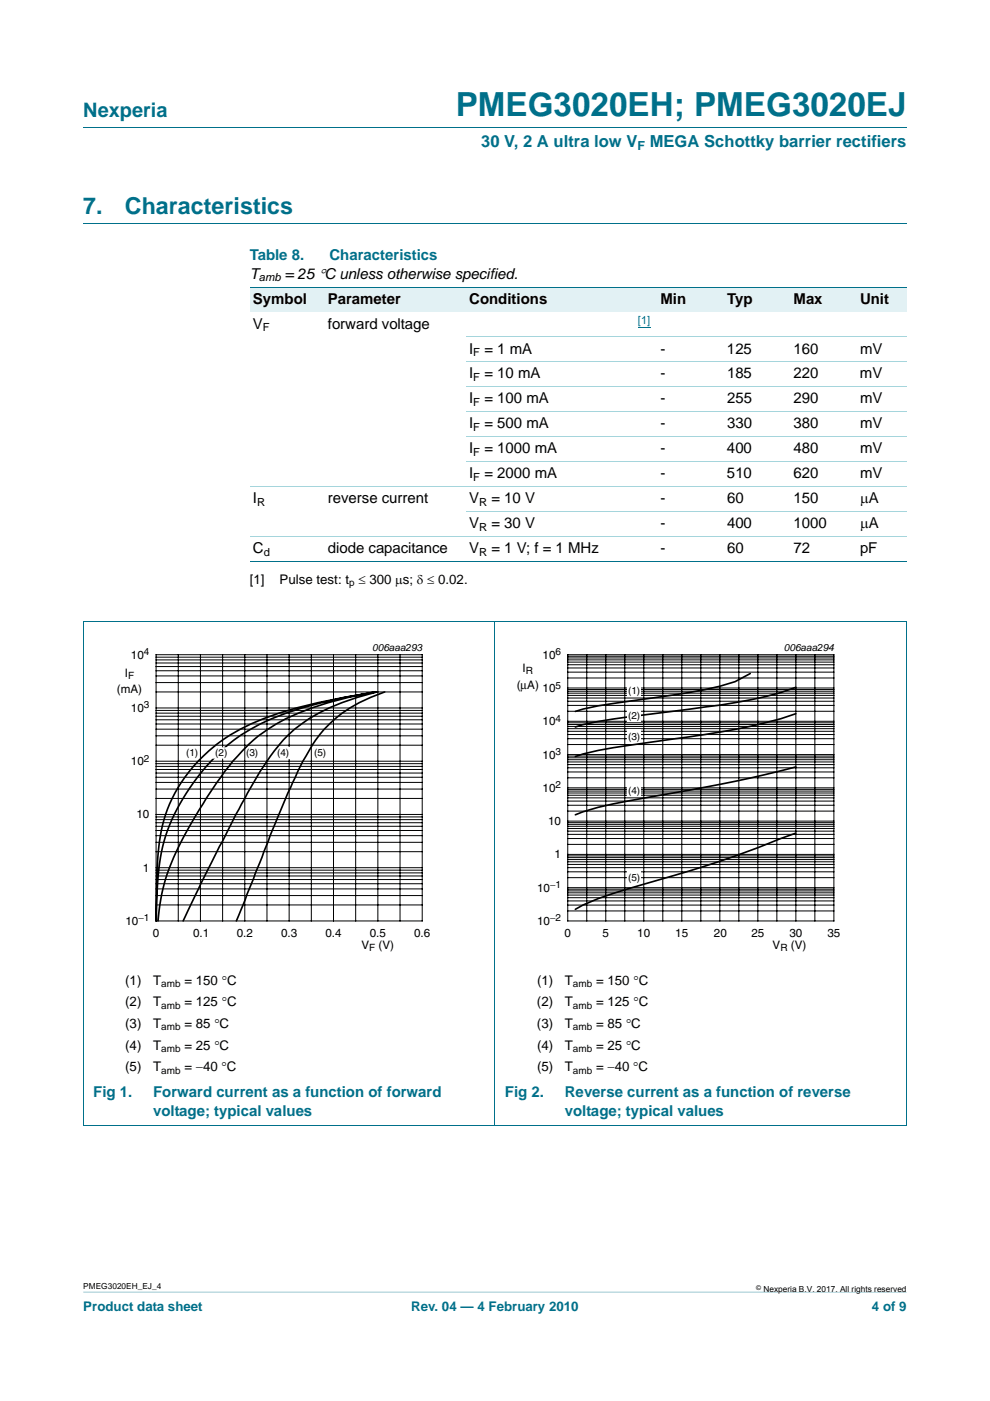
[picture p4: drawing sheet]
<svg xmlns="http://www.w3.org/2000/svg" width="210mm" height="297mm" viewBox="0 0 210 297" stroke-linecap="round" stroke-linejoin="round" font-family="sans-serif">
<path d="M17.7 273.9l174.6 .1z" fill="#00708a"/>
<path d="M17.7 27h174.6M17.7 47.4h174.6" fill="none" stroke="#00708a" stroke-width=".21"/>
<g fill="#e2f1f4">
<path d="M53 60.9h15.8v5.2h-15.8z"/>
<path d="M68.8 60.9h30v5.2h-30z"/>
<path d="M98.8 60.9h31.8v5.2h-31.8z"/>
<path d="M130.6 60.9h22.9v5.2h-22.9z"/>
<path d="M153.5 60.9h14.1v5.2h-14.1z"/>
<path d="M167.6 60.9h14.1v5.2h-14.1z"/>
<path d="M181.7 60.9h10.6v5.2h-10.6z"/>
</g>
<path d="M135.3 69.4h2.7" fill="none" stroke="#00f" stroke-width=".21"/>
<path d="M53 60.9h139.3M53 119.1h139.3M17.6 131.8h174.7M17.7 131.8v106.8M105 131.7v107M192.3 131.8v106.8M17.6 238.7h174.7" fill="none" stroke="#00708a" stroke-width=".21"/>
<path d="M98.8 71.4h93.5M98.8 76.7h93.5M98.8 82h93.5M98.8 87.3h93.5M98.8 92.6h93.5M98.8 97.9h93.5M53 103.2h139.3M53 113.8h139.3M98.8 108.5h93.5" fill="none" stroke="#a5d5dc" stroke-width=".21"/>
<path d="M20.4 136h81.9v66.3h-81.9z" fill="none" stroke="#fff" stroke-width=".21"/>
<g fill="none" stroke="#000" stroke-width=".21">
<path d="M33.1 138.8h56.5v56.5h-56.5zM33.1 139.9h56.5M33.1 139.3h56.5M37.8 138.8v56.5M42.5 138.8v56.5M47.2 138.8v56.5M51.9 138.8v56.5M56.6 138.8v56.5M61.3 138.8v56.5M66 138.8v56.5M70.7 138.8v56.5M75.4 138.8v56.5"/>
<path d="M80.1 138.8v56.5M84.8 138.8v56.5M33.1 158h56.5M33.1 156h56.5M33.1 154.6h56.5M33.1 153.5h56.5M33.1 152.6h56.5M33.1 151.9h56.5M33.1 151.2h56.5M33.1 150.6h56.5M33.1 150.1h56.5M33.1 146.7h56.5"/>
<path d="M33.1 144.7h56.5M33.1 143.3h56.5M33.1 142.2h56.5M33.1 141.3h56.5M33.1 140.6h56.5M33.1 178.6h56.5M33.1 177.2h56.5M33.1 176.1h56.5M33.1 175.2h56.5M33.1 174.4h56.5M33.1 173.8h56.5M33.1 173.2h56.5"/>
<path d="M33.1 172.7h56.5M33.1 169.3h56.5M33.1 167.3h56.5M33.1 165.9h56.5M33.1 164.8h56.5M33.1 163.9h56.5M33.1 163.1h56.5M33.1 162.5h56.5M33.1 161.9h56.5M33.1 161.4h56.5M33.1 191.9h56.5M33.1 189.9h56.5"/>
<path d="M33.1 188.5h56.5M33.1 187.4h56.5M33.1 186.5h56.5M33.1 185.7h56.5M33.1 185.1h56.5M33.1 184.5h56.5M33.1 184h56.5M33.1 180.6h56.5"/>
</g>
<path d="M79.4 146.7a68.6 68.6 0 0 0-20.8 6.8 36.9 36.9 0 0 0-11.8 11.3 92.3 92.3 0 0 0-11.3 20.3 40.3 40.3 0 0 0-2 10.2M79.7 146.7a98.6 98.6 0 0 0-22 5.7 38.3 38.3 0 0 0-18.2 15.8 36.8 36.8 0 0 0-6.1 20.3l-.3 6.8M79.8 146.7a119.1 119.1 0 0 0-23.9 5.7 33.4 33.4 0 0 0-21.1 21.4 67.6 67.6 0 0 0-1.7 17v4.5M79.9 146.7a42.2 42.2 0 0 0-17.4 7.9 43.7 43.7 0 0 0-9.4 12.4l-6.6 12.5-7.7 15.8M81.6 146.7a27.4 27.4 0 0 0-14.6 10.2 80.4 80.4 0 0 0-7.4 14.7l-9.5 23.7" fill="none" stroke="#000" stroke-width=".35"/>
<g fill="#fff">
<path d="M38.6 158.4h3v2.4h-3z"/>
<path d="M45.9 158.4h2.8v2.4h-3.8z"/>
<path d="M52.8 158.4h2.2v2.4h-2.2z"/>
<path d="M59.4 158.4h2.2v2.4h-2.2z"/>
<path d="M66.4 158.4h3v2.4h-3z"/>
</g>
<path d="M107.7 136h81.9v66.3h-81.9z" fill="none" stroke="#fff" stroke-width=".21"/>
<g fill="none" stroke="#000" stroke-width=".21">
<path d="M120.4 138.8h56.5v56.5h-56.5zM120.4 139.9h56.5M120.4 139.5h56.5M120.4 139.1h56.5M124.5 138.8v56.5M128.5 138.8v56.5M132.5 138.8v56.5M136.5 138.8v56.5M140.6 138.8v56.5M144.6 138.8v56.5M148.6 138.8v56.5M152.7 138.8v56.5"/>
<path d="M156.7 138.8v56.5M160.7 138.8v56.5M164.8 138.8v56.5M168.8 138.8v56.5M172.8 138.8v56.5M120.4 160h56.5M120.4 157.9h56.5M120.4 156.6h56.5M120.4 155.7h56.5M120.4 155.1h56.5M120.4 154.5h56.5M120.4 154h56.5"/>
<path d="M120.4 153.6h56.5M120.4 153.3h56.5M120.4 152.9h56.5M120.4 150.8h56.5M120.4 149.6h56.5M120.4 148.7h56.5M120.4 148h56.5M120.4 147.4h56.5M120.4 147h56.5M120.4 146.6h56.5M120.4 146.2h56.5M120.4 145.9h56.5"/>
<path d="M120.4 143.7h56.5M120.4 142.5h56.5M120.4 141.6h56.5M120.4 140.9h56.5M120.4 140.4h56.5M120.4 179h56.5M120.4 177.8h56.5M120.4 176.9h56.5M120.4 176.2h56.5M120.4 175.7h56.5M120.4 175.2h56.5M120.4 174.8h56.5"/>
<path d="M120.4 174.4h56.5M120.4 174.1h56.5M120.4 172h56.5M120.4 170.7h56.5M120.4 169.8h56.5M120.4 169.2h56.5M120.4 168.6h56.5M120.4 168.1h56.5M120.4 167.7h56.5M120.4 167.4h56.5M120.4 167h56.5M120.4 164.9h56.5"/>
<path d="M120.4 163.7h56.5M120.4 162.8h56.5M120.4 162.1h56.5M120.4 161.5h56.5M120.4 161.1h56.5M120.4 160.7h56.5M120.4 160.3h56.5M120.4 193.1h56.5M120.4 191.9h56.5M120.4 191h56.5M120.4 190.3h56.5M120.4 189.8h56.5"/>
<path d="M120.4 189.3h56.5M120.4 188.9h56.5M120.4 188.5h56.5M120.4 188.2h56.5M120.4 186.1h56.5M120.4 184.8h56.5M120.4 184h56.5M120.4 183.3h56.5M120.4 182.7h56.5M120.4 182.2h56.5M120.4 181.8h56.5M120.4 181.5h56.5"/>
<path d="M120.4 181.1h56.5"/>
</g>
<path d="M159.1 142.8l-3.2 1.7a114 114 0 0 1-19.3 3.7l-3.3 .5a63.4 63.4 0 0 0-11.3 2.1M168.8 151.3a114.6 114.6 0 0 1-22.6 4.9l-9.6 1.4a90.4 90.4 0 0 0-14.6 2.8M168.8 145.7a83.4 83.4 0 0 1-19.3 4.2l-12.9 1.7a98.7 98.7 0 0 0-14.6 2.5M168.8 176.6l-3.2 1.2a238.3 238.3 0 0 1-29 9.7 91.2 91.2 0 0 0-13 4.4l-1.6 .9M168.8 162.6a390.6 390.6 0 0 1-35.5 7.2 53.9 53.9 0 0 0-11.3 3" fill="none" stroke="#000" stroke-width=".35"/>
<g fill="#fff">
<path d="M133.1 145.1h2.8v2.6h-2.8z"/>
<path d="M133.1 154.7h2.8v2.6h-2.8z"/>
<path d="M133.1 150.5h2.8v2.6h-2.8z"/>
<path d="M133.1 166.3h2.8v2.6h-2.8z"/>
<path d="M133.1 184.8h2.8v2.6h-2.8z"/>
</g>
<text font-size="7" fill="#00708a" x="96.7" y="24.6">PMEG3020EH; PMEG3020EJ</text>
<g font-size="4.9" fill="#00708a">
<text x="17.7" y="45.4">7.</text>
<text x="26.5" y="45.4">Characteristics</text>
</g>
<text font-size="4.2" fill="#00708a" x="17.7" y="24.9">Nexperia</text>
<g font-size="3.5" fill="#00708a">
<text x="102" y="31.1">30 V, 2 A ultra low V</text>
<text x="137.8" y="31.1">MEGA Schottky barrier rectifiers</text>
</g>
<g font-size="3.2" fill="#00708a">
<text x="53" y="55.2">Table 8.</text>
<text x="69.9" y="55.2">Characteristics</text>
<text x="19.8" y="232.7">Fig 1.</text>
<text x="32.5" y="232.7">Forward current as a function of forward</text>
<text x="107.1" y="232.7">Fig 2.</text>
<text x="119.8" y="232.7">Reverse current as a function of reverse</text>
<text x="32.5" y="236.5">voltage; typical values</text>
<text x="119.8" y="236.5">voltage; typical values</text>
</g>
<g font-size="3.2">
<text x="53" y="59.1">T</text>
<text x="60.4" y="59.1">= 25 °C unless otherwise specified.</text>
<text x="53.7" y="64.4">Symbol</text>
<text x="69.5" y="64.4">Parameter</text>
<text x="99.5" y="64.4">Conditions</text>
<text x="140.1" y="64.4">Min</text>
<text x="154.2" y="64.4">Typ</text>
<text x="168.3" y="64.4">Max</text>
<text x="182.4" y="64.4">Unit</text>
<text x="53.7" y="69.7">V</text>
<text x="69.5" y="69.7">forward voltage</text>
<text x="99.5" y="75">I</text>
<text x="102.7" y="75">= 1 mA</text>
<text x="140.1" y="75">-</text>
<text x="154.2" y="75">125</text>
<text x="168.3" y="75">160</text>
<text x="182.4" y="75">mV</text>
<text x="99.5" y="80.2">I</text>
<text x="102.7" y="80.2">= 10 mA</text>
<text x="140.1" y="80.2">-</text>
<text x="154.2" y="80.2">185</text>
<text x="168.3" y="80.2">220</text>
<text x="182.4" y="80.2">mV</text>
<text x="99.5" y="85.5">I</text>
<text x="102.7" y="85.5">= 100 mA</text>
<text x="140.1" y="85.5">-</text>
<text x="154.2" y="85.5">255</text>
<text x="168.3" y="85.5">290</text>
<text x="182.4" y="85.5">mV</text>
<text x="99.5" y="90.8">I</text>
<text x="102.7" y="90.8">= 500 mA</text>
<text x="140.1" y="90.8">-</text>
<text x="154.2" y="90.8">330</text>
<text x="168.3" y="90.8">380</text>
<text x="182.4" y="90.8">mV</text>
<text x="99.5" y="96.1">I</text>
<text x="99.5" y="101.4">I</text>
<text x="102.7" y="96.1">= 1000 mA</text>
<text x="102.7" y="101.4">= 2000 mA</text>
<text x="140.1" y="96.1">-</text>
<text x="140.1" y="101.4">-</text>
<text x="154.2" y="96.1">400</text>
<text x="154.2" y="101.4">510</text>
<text x="168.3" y="96.1">480</text>
<text x="168.3" y="101.4">620</text>
<text x="182.4" y="96.1">mV</text>
<text x="182.4" y="101.4">mV</text>
<text x="53.7" y="106.7">I</text>
<text x="69.5" y="106.7">reverse current</text>
<text x="99.5" y="106.7">V</text>
<text x="104.2" y="106.7">= 10 V</text>
<text x="140.1" y="106.7">-</text>
<text x="154.2" y="106.7">60</text>
<text x="168.3" y="106.7">150</text>
<text x="182.4" y="106.7">μA</text>
<text x="99.5" y="112">V</text>
<text x="104.2" y="112">= 30 V</text>
<text x="140.1" y="112">-</text>
<text x="154.2" y="112">400</text>
<text x="168.3" y="112">1000</text>
<text x="182.4" y="112">μA</text>
<text x="53.7" y="117.3">C</text>
<text x="69.5" y="117.3">diode capacitance</text>
<text x="99.5" y="117.3">V</text>
<text x="104.2" y="117.3">= 1 V; f = 1 MHz</text>
<text x="140.1" y="117.3">-</text>
<text x="154.2" y="117.3">60</text>
<text x="168.3" y="117.3">72</text>
<text x="182.4" y="117.3">pF</text>
</g>
<g font-size="2.8">
<text x="53" y="123.8">[1]</text>
<text x="59.3" y="123.8">Pulse test: t ≤ 300 μs; δ ≤ 0.02.</text>
<text x="26.6" y="208.8">(1)</text>
<text x="32.5" y="208.8">T</text>
<text x="39.1" y="208.8">= 150 °C</text>
<text x="113.9" y="208.8">(1)</text>
<text x="119.8" y="208.8">T</text>
<text x="126.4" y="208.8">= 150 °C</text>
<text x="26.6" y="213.4">(2)</text>
<text x="32.5" y="213.4">T</text>
<text x="39.1" y="213.4">= 125 °C</text>
<text x="113.9" y="213.4">(2)</text>
<text x="119.8" y="213.4">T</text>
<text x="126.4" y="213.4">= 125 °C</text>
<text x="26.6" y="218">(3)</text>
<text x="32.5" y="218">T</text>
<text x="39.1" y="218">= 85 °C</text>
<text x="113.9" y="218">(3)</text>
<text x="119.8" y="218">T</text>
<text x="126.4" y="218">= 85 °C</text>
<text x="26.6" y="222.5">(4)</text>
<text x="26.6" y="227.1">(5)</text>
<text x="32.5" y="222.5">T</text>
<text x="32.5" y="227.1">T</text>
<text x="39.1" y="222.5">= 25 °C</text>
<text x="39.1" y="227.1">= −40 °C</text>
<text x="113.9" y="222.5">(4)</text>
<text x="113.9" y="227.1">(5)</text>
<text x="119.8" y="222.5">T</text>
<text x="119.8" y="227.1">T</text>
<text x="126.4" y="222.5">= 25 °C</text>
<text x="126.4" y="227.1">= −40 °C</text>
</g>
<g font-size="2.8" fill="#00708a">
<text x="17.7" y="277.9">Product data sheet</text>
<text x="87.2" y="277.9">Rev. 04 — 4 February 2010</text>
<text x="184.9" y="277.9">4 of 9</text>
</g>
<text font-size="2.6" fill="#00708a" x="135.2" y="31.7">F</text>
<g font-size="2.5">
<text x="26.5" y="143.4">I</text>
<text x="27.8" y="139.7">10</text>
<text x="110.8" y="142.5">I</text>
<text x="115.1" y="139.7">10</text>
<text x="24.8" y="146.9">(mA)</text>
<text x="109.6" y="146">(μA)</text>
<text x="115.1" y="146.7">10</text>
<text x="27.8" y="150.9">10</text>
<text x="115.1" y="153.8">10</text>
<text x="115.1" y="160.8">10</text>
<text x="27.8" y="162.2">10</text>
<text x="115.1" y="167.9">10</text>
<text x="28.9" y="173.5">10</text>
<text x="116.3" y="174.9">10</text>
<text x="30.3" y="184.8">1</text>
<text x="117.6" y="182">1</text>
<text x="113.9" y="189.1">10</text>
<text x="26.6" y="196.1">10</text>
<text x="113.9" y="196.1">10</text>
<text x="32.4" y="198.6">0</text>
<text x="40.9" y="198.6">0.1</text>
<text x="50.2" y="198.6">0.2</text>
<text x="59.6" y="198.6">0.3</text>
<text x="69" y="198.6">0.4</text>
<text x="76.7" y="201.2">V</text>
<text x="78.4" y="198.6">0.5</text>
<text x="80.3" y="201.2">(V)</text>
<text x="87.8" y="198.6">0.6</text>
<text x="119.7" y="198.6">0</text>
<text x="127.8" y="198.6">5</text>
<text x="135.2" y="198.6">10</text>
<text x="143.2" y="198.6">15</text>
<text x="151.4" y="198.6">20</text>
<text x="159.4" y="198.6">25</text>
<text x="163.9" y="201.2">V</text>
<text x="167.4" y="198.6">30</text>
<text x="167.7" y="201.2">(V)</text>
<text x="175.5" y="198.6">35</text>
</g>
<g font-size="2.4">
<text x="54.9" y="59.6">amb</text>
<text x="55.8" y="70.2">F</text>
<text x="100.4" y="75.5">F</text>
<text x="100.4" y="80.8">F</text>
<text x="100.4" y="86.1">F</text>
<text x="100.4" y="91.4">F</text>
<text x="100.4" y="96.7">F</text>
<text x="100.4" y="102">F</text>
<text x="54.5" y="107.3">R</text>
<text x="101.6" y="107.3">R</text>
<text x="101.6" y="112.6">R</text>
<text x="55.9" y="117.9">d</text>
<text x="101.6" y="117.9">R</text>
</g>
<text font-size="2.4" fill="#00f" x="135.3" y="68.7">[1]</text>
<g font-size="2.1">
<text x="74" y="124.3">p</text>
<text x="79" y="138">006aaa293</text>
<text x="166.3" y="138">006aaa294</text>
<text x="27.2" y="143.9">F</text>
<text x="30.5" y="138.9">4</text>
<text x="111.5" y="143">R</text>
<text x="117.8" y="138.9">6</text>
<text x="117.8" y="146">5</text>
<text x="133.2" y="147.1">(1)</text>
<text x="30.5" y="150.2">3</text>
<text x="117.8" y="153">4</text>
<text x="133.2" y="152.4">(2)</text>
<text x="30.5" y="161.5">2</text>
<text x="39.5" y="160.3">(1)</text>
<text x="45.7" y="160.3">(2)</text>
<text x="52.2" y="160.3">(3)</text>
<text x="58.8" y="160.3">(4)</text>
<text x="66.6" y="160.3">(5)</text>
<text x="117.8" y="160.1">3</text>
<text x="133.2" y="156.8">(3)</text>
<text x="117.8" y="167.1">2</text>
<text x="133.2" y="168.3">(4)</text>
<text x="116.7" y="188.3">−1</text>
<text x="133.2" y="186.7">(5)</text>
<text x="29.4" y="195.4">−1</text>
<text x="116.7" y="195.4">−2</text>
<text x="78.3" y="201.7">F</text>
<text x="165.5" y="201.7">R</text>
<text x="34.2" y="209.3">amb</text>
<text x="121.5" y="209.3">amb</text>
<text x="34.2" y="213.9">amb</text>
<text x="121.5" y="213.9">amb</text>
<text x="34.2" y="218.5">amb</text>
<text x="121.5" y="218.5">amb</text>
<text x="34.2" y="223.1">amb</text>
<text x="34.2" y="227.6">amb</text>
<text x="121.5" y="223.1">amb</text>
<text x="121.5" y="227.6">amb</text>
</g>
<g font-size="1.8">
<text x="17.7" y="273.3">PMEG3020EH_EJ_4</text>
<text x="161.9" y="273.9">Nexperia B.V. 2017. All rights reserved</text>
</g>
<text font-size="1.4" x="160.4" y="273.4">©</text>
</svg>
